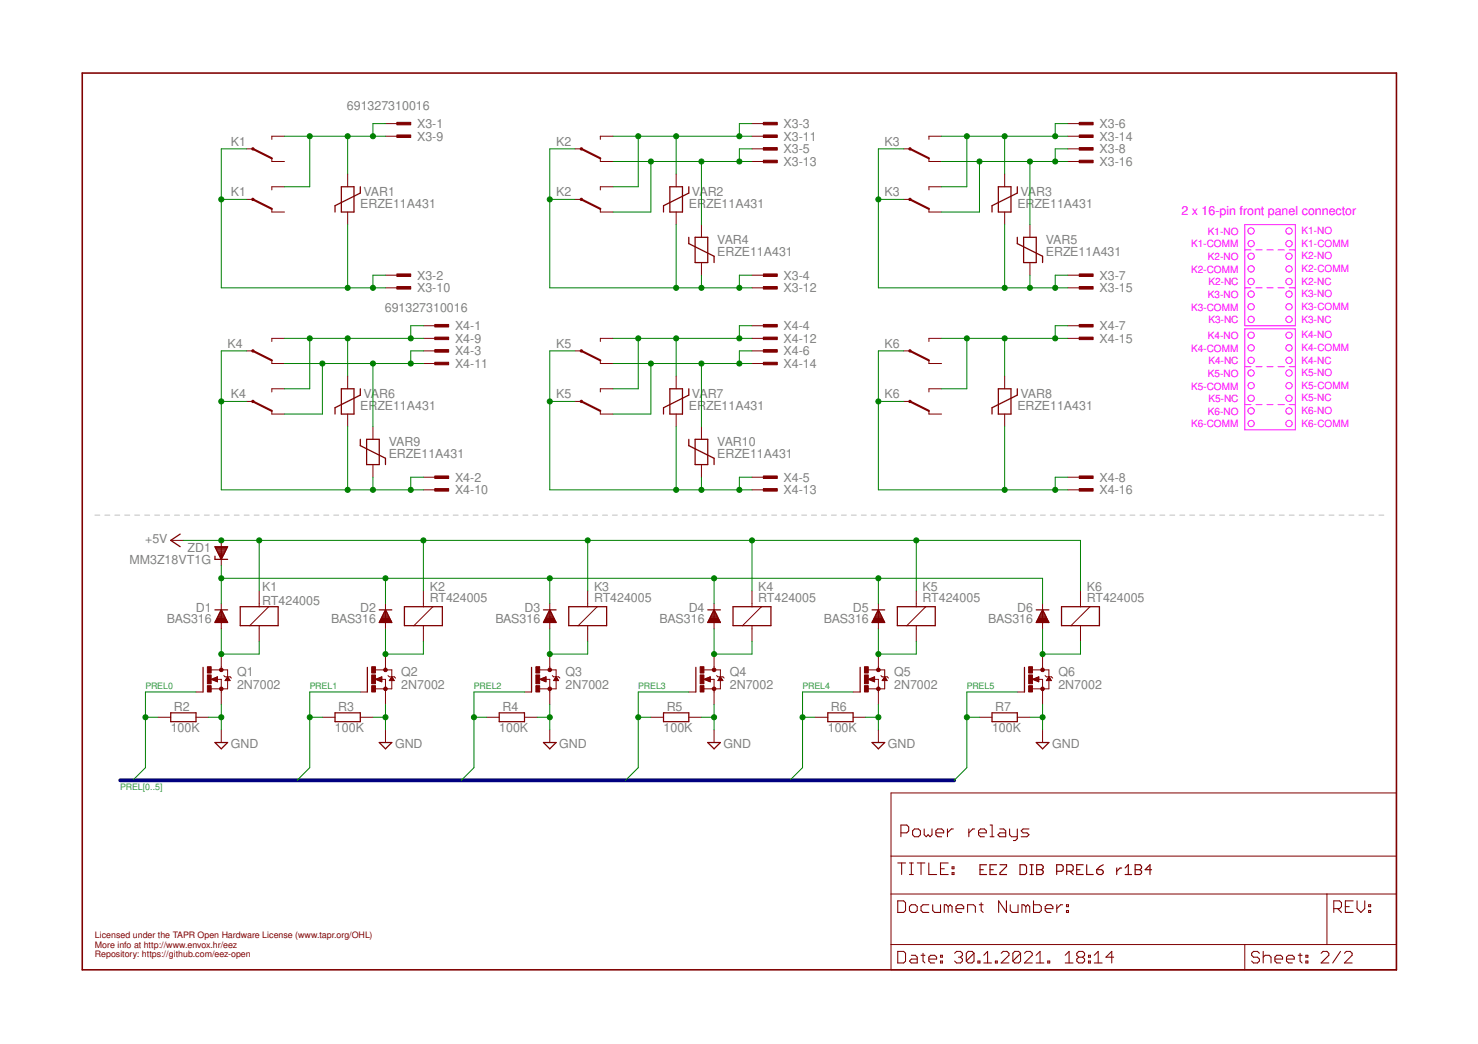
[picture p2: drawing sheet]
<svg xmlns="http://www.w3.org/2000/svg" width="297mm" height="210mm" viewBox="0 0 297 210" stroke-linecap="round" stroke-linejoin="round" font-family="sans-serif">
<g fill="none" stroke="#c0c0c0" stroke-width=".2">
<path d="M19.1 103.6h1M21.1 103.6h1M23.1 103.6h1M25.1 103.6h1M27.1 103.6h1M29.1 103.6h1M31.1 103.6h1M33.1 103.6h1M35.1 103.6h1M37.1 103.6h1M39.1 103.6h1M41.1 103.6h1"/>
<path d="M43.1 103.6h1M45.1 103.6h1M47.1 103.6h1M49.1 103.6h1M51.1 103.6h1M53.1 103.6h1M55.1 103.6h1M57.1 103.6h1M59.1 103.6h1M61.1 103.6h1M63.1 103.6h1M65.1 103.6h1"/>
<path d="M67.1 103.6h1M69.1 103.6h1M71.1 103.6h1M73.1 103.6h1M75.1 103.6h1M77.1 103.6h1M79.1 103.6h1M81.1 103.6h1M83.1 103.6h1M85.1 103.6h1M87.1 103.6h1M89.1 103.6h1"/>
<path d="M91.1 103.6h1M93.1 103.6h1M95.1 103.6h1M97.1 103.6h1M99.1 103.6h1M101.1 103.6h1M103.1 103.6h1M105.1 103.6h1M107.1 103.6h1M109.1 103.6h1M111.1 103.6h1M113.1 103.6h1"/>
<path d="M115.1 103.6h1M117.1 103.6h1M119.1 103.6h1M121.1 103.6h1M123.1 103.6h1M125.1 103.6h1M127.1 103.6h1M129.1 103.6h1M131.1 103.6h1M133.1 103.6h1M135.1 103.6h1M137.1 103.6h1"/>
<path d="M139.1 103.6h1M141.1 103.6h1M143.1 103.6h1M145.1 103.6h1M147.1 103.6h1M149.1 103.6h1M151.1 103.6h1M153.1 103.6h1M155.1 103.6h1M157.1 103.6h1M159.1 103.6h1M161.1 103.6h1"/>
<path d="M163.1 103.6h1M165.1 103.6h1M167.1 103.6h1M169.1 103.6h1M171.1 103.6h1M173.1 103.6h1M175.1 103.6h1M177.1 103.6h1M179.1 103.6h1M181.1 103.6h1M183.1 103.6h1M185.1 103.6h1"/>
<path d="M187.1 103.6h1M189.1 103.6h1M191.1 103.6h1M193.1 103.6h1M195.1 103.6h1M197.1 103.6h1M199.1 103.6h1M201.1 103.6h1M203.1 103.6h1M205.1 103.6h1M207.1 103.6h1M209.1 103.6h1"/>
<path d="M211.1 103.6h1M213.1 103.6h1M215.1 103.6h1M217.1 103.6h1M219.1 103.6h1M221.1 103.6h1M223.1 103.6h1M225.1 103.6h1M227.1 103.6h1M229.1 103.6h1M231.1 103.6h1M233.1 103.6h1"/>
<path d="M235.1 103.6h1M237.1 103.6h1M239.1 103.6h1M241.1 103.6h1M243.1 103.6h1M245.1 103.6h1M247.1 103.6h1M249.1 103.6h1M251.1 103.6h1M253.1 103.6h1M255.1 103.6h1M257.1 103.6h1"/>
<path d="M259.1 103.6h1M261.1 103.6h1M263.1 103.6h1M265.1 103.6h1M267.1 103.6h1M269.1 103.6h1M271.1 103.6h1M273.1 103.6h1M275.1 103.6h1M277.1 103.6h1"/>
</g>
<g fill="none" stroke="#800000" stroke-width=".21">
<path d="M180.4 173.5h1.6M181.1 167.4h1.1l.4-.4v-.7l-.4-.4h-1.1v2.3M181.2 173.5v2.3M182.8 173.5h.8M182.8 175.8h.8M183.2 173.5v2.3M183.4 167l.4-.3h.8l.4 .3v.8l-.4 .4h-.8l-.4-.4zM184.3 173.5h1.6M185.1 173.5v2.3M185.7 166.7v1.1l.4 .4 .4-.4 .4 .4 .4-.4v-1.1M186.7 173.5v2.3h1.5M188.1 167.4h1.6v-.4l-.4-.3h-.8l-.4 .3v.8l.4 .4h.8"/>
<path d="M189 174.7h.8M190.4 166.7v1.5M190.6 173.5h-1.6v2.3h1.6M191.3 175.5h.4v.3h-.4zM191.3 174.3h.4v.4h-.4zM191.6 166.7h-.4l-.8 .7M194.7 166.7v1.5M195.9 166.7h-.4l-.8 .7M196.7 167.4h1.5v-.4l-.4-.3h-.8l-.3 .3v.8l.3 .4h.8M199 165.9h.4v2.3M199 168.2h.8M200.9 166.7h.8l.4 .3v1.2h-1.2l-.3-.4 .3-.4h1.2"/>
<path d="M202.9 166.7v1.1l.4 .4h1.1M204.4 166.7v1.9l-.3 .4h-.4M206.8 166.7h-1.2l-.4 .3 .4 .4h.8l.4 .4-.4 .4h-1.2M180.4 181.1h1.2l.4 .4v1.6l-.4 .4h-1.2zM180.4 191.3h1.2l.4 .4v1.5l-.4 .4h-1.2zM182.8 182.3l.4-.4h.7l.4 .4v.8l-.4 .4h-.7l-.4-.4zM183.2 192.1h.7l.4 .3v1.2h-1.1l-.4-.4 .4-.4h1.1M185.1 192.1h.8M185.5 191.7v1.5l.4 .4M186.7 192.8h1.5v-.4l-.4-.3h-.8l-.3 .3v.8l.3 .4h.8M186.7 181.9h-1.2l-.4 .4v.8l.4 .4h1.2M187.5 181.9v1.2l.3 .4h1.2v-1.6"/>
<path d="M189 193.2h.4v.4h-.4zM189 192.1h.4v.3h-.4zM190.6 182.3l-.4-.4h-.4v1.6M190.6 182.3l.4-.4 .3 .4v1.2M190.6 182.3v1.2M191.9 191.7l.4-.4h.7l.4 .4v.4l-.4 .3M192.1 182.7h1.6v-.4l-.4-.4h-.8l-.4 .4v.8l.4 .4h.8M192.6 192.4h.4M193 192.4l.4 .4v.4l-.4 .4h-.7l-.4-.4M194.5 183.5v-1.6h1.1l.4 .4v1.2M195.7 191.7v1.5l-.3 .4h-.8l-.4-.4M195.7 191.7l-.3-.4h-.8l-.4 .4v1.5"/>
<path d="M195.7 191.7l-1.5 1.5M196.5 193.2h.4v.4h-.4zM196.8 181.9h.8M197.2 181.5v1.6l.4 .4M197.7 193.6h1.6M197.7 192.1l.8-.8v2.3M200 193.2h.4v.4h-.4zM201.2 191.7l.4-.4h.8l.4 .4v.4l-1.6 1.5h1.6M202.3 181.1v2.4l-1.6-2.4v2.4M203 181.9v1.2l.4 .4h1.2v-1.6M205.1 191.7v1.5l-.4 .4h-.8l-.3-.4M205.1 191.7l-.4-.4h-.8l-.3 .4v1.5"/>
<path d="M205.1 191.7l-1.5 1.5M205.9 191.7l.4-.4h.8l.4 .4v.4l-1.6 1.5h1.6M206.2 182.3l-.4-.4h-.4v1.6M206.2 182.3v1.2M206.2 182.3l.3-.4 .4 .4v1.2M207.7 181.1v2.4h1.2l.4-.4v-.8l-.4-.4h-1.2M208.2 193.6h1.6M208.2 192.1l.8-.8v2.3M210.1 182.7h1.5v-.4l-.4-.4h-.8l-.3 .4v.8l.3 .4h.8M210.6 193.2h.4v.4h-.4zM212.4 181.9v1.6M213.6 181.9h-.4l-.8 .8"/>
<path d="M214.1 193.6h1.5M214.1 192.1l.8-.8v2.3M214.3 183.1h.4v.4h-.4zM214.3 181.9h.4v.4h-.4zM216.8 192.4l-.4 .4v.4l.4 .4h.8l.4-.4v-.4l-.4-.4M216.8 192.4l-.4-.3v-.4l.4-.4h.8l.4 .4v.4l-.4 .3M216.8 192.4h.8M218.8 193.2h.3v.4h-.3zM218.8 192.1h.3v.3h-.3zM219.9 193.6h1.6M219.9 192.1l.8-.8v2.3M223.8 192.4h-1.5l1.1-1.1v2.3"/>
<path d="M253.1 191.7l-.4-.4h-.8l-.4 .4v.4l.4 .3h.8l.4 .4v.4l-.4 .4h-.8l-.4-.4M253.9 192.4l.4-.3h.8l.3 .3v1.2M253.9 191.3v2.3M256.2 192.8h1.6v-.4l-.4-.3h-.8l-.4 .3v.8l.4 .4h.8M258.6 192.8h1.5v-.4l-.4-.3h-.7l-.4 .3v.8l.4 .4h.7M260.9 192.1h.8M261.3 191.7v1.5l.4 .4M262.4 193.2h.4v.4h-.4zM262.4 192.1h.4v.3h-.4zM265.5 191.7l.4-.4h.8l.4 .4v.4l-1.6 1.5h1.6M268.1 182.7h1.1l.4-.4v-.8l-.4-.4h-1.1v2.4M268.8 182.7l.8 .8"/>
<path d="M269.4 191.3l-1.6 2.3M270.2 191.7l.4-.4h.8l.3 .4v.4l-1.5 1.5h1.5M270.4 182.3h.8M271.9 181.1h-1.5v2.4h1.5M272.7 181.1v1.6l.8 .8 .8-.8v-1.6M275.1 183.1h.4v.4h-.4zM275.1 181.9h.4v.4h-.4z"/>
</g>
<path d="M16.5 14.7h264.1v180.3h-264.1z" fill="none" stroke="#800000" stroke-width=".32"/>
<g fill="none" stroke="#800000" stroke-width=".2">
<path d="M49.6 29.9h1.2M54.6 31.8v.7h2.6M57.2 27.4h-2.6v.6M57.2 37.5h-2.6v.7M69.9 35v2.5M77.5 24.8h2.5M77.5 27.4h2.5M115.6 29.9h1.2M120.6 31.8v.7h2.6M123.2 27.4h-2.6v.6M123.2 37.5h-2.6v.7M135.9 35v2.5"/>
<path d="M151.1 24.8h2.6M151.1 29.9h2.6M151.1 27.4h2.6M151.1 32.5h2.6M181.6 29.9h1.3M186.7 31.8v.7h2.5M189.2 27.4h-2.5v.6M189.2 37.5h-2.5v.7M201.9 35v2.5M214.6 24.8h2.5M214.6 29.9h2.5M214.6 27.4h2.5"/>
<path d="M214.6 32.5h2.5M49.6 40.1h1.2M54.6 42v.6h2.6M69.9 42.6v2.6M77.5 55.3h2.5M77.5 57.9h2.5M115.6 40.1h1.2M120.6 42v.6h2.6M135.9 42.6v2.6M141 45.2v2.5M141 52.8v2.5M151.1 55.3h2.6"/>
<path d="M151.1 57.9h2.6M181.6 40.1h1.3M186.7 42v.6h2.5M201.9 42.6v2.6M207 45.2v2.5M207 52.8v2.5M214.6 55.3h2.5M214.6 57.9h2.5M49.6 70.5h1.2M54.6 72.5v.6h2.6M57.2 68h-2.6v.7M57.2 78.2h-2.6v.6"/>
<path d="M69.9 75.6v2.6M85.1 70.5h2.5M85.1 73.1h2.5M85.1 68h2.5M85.1 65.5h2.5M115.6 70.5h1.2M120.6 72.5v.6h2.6M123.2 68h-2.6v.7M123.2 78.2h-2.6v.6M135.9 75.6v2.6M151.1 70.5h2.6M151.1 73.1h2.6"/>
<path d="M151.1 68h2.6M151.1 65.5h2.6M181.6 70.5h1.3M186.7 72.5v.6h2.5M189.2 68h-2.5v.7M189.2 78.2h-2.5v.6M201.9 75.6v2.6M214.6 68h2.5M214.6 65.5h2.5M49.6 80.7h1.2M54.6 82.6v.6h2.6M69.9 83.2v2.6"/>
<path d="M75 85.8v2.5M75 93.4v2.5M85.1 95.9h2.5M85.1 98.5h2.5M115.6 80.7h1.2M120.6 82.6v.6h2.6M135.9 83.2v2.6M141 85.8v2.5M141 93.4v2.5M151.1 95.9h2.6M151.1 98.5h2.6M181.6 80.7h1.3"/>
<path d="M186.7 82.6v.6h2.5M201.9 83.2v2.6M214.6 95.9h2.5M214.6 98.5h2.5M34.3 108.6h2.6M44.5 108.6v5.1M52.1 118.8v3.2M85.1 118.8v3.2M118.1 118.8v3.2M151.1 118.8v3.2M184.1 118.8v3.2M217.1 118.8v3.2"/>
<path d="M39.4 139.1h1.4M42.4 136.6l1.3-.5v1zM42.5 134.7h3.2v3.8h-3.3M42.5 136.6h2v5.1M42.7 136.5h1M42.8 136.7h.9M43 136.4h.7M43.1 136.8h.6M43.3 136.2h.4M43.4 137h.3M43.6 136.1h.1M44.5 121.3v5.1"/>
<path d="M44.5 131.5v3.2M45 135.8l.2 .3h1l.3 .2M45.3 136.7h.9M45.4 136.6h.7M45.5 136.5h.5M45.5 136.4h.4M45.6 136.2h.2M45.7 136.1h.1M45.7 136.1l.5 .7h-1zM52.1 125.8v3.2M54 122l-3.8 3.8M72.4 139.1h1.4"/>
<path d="M75.5 136.6l1.2-.5v1zM75.5 134.7h3.2v3.8h-3.2M75.5 136.6h2v5.1M75.7 136.5h1M75.8 136.7h.9M76 136.4h.7M76.1 136.8h.6M76.3 136.2h.4M76.4 137h.3M76.6 136.1h.1M77.5 121.3v5.1M77.5 131.5v3.2"/>
<path d="M78 135.8l.2 .3h1l.3 .2M78.3 136.7h.9M78.4 136.6h.7M78.5 136.5h.5M78.5 136.4h.5M78.6 136.2h.3M78.7 136.1h.1M78.7 136.1l.5 .7h-1zM85.1 125.8v3.2M87 122l-3.8 3.8M105.4 139.1h1.4M108.5 136.6l1.2-.5v1z"/>
<path d="M108.5 134.7h3.3v3.8h-3.3M108.5 136.6h2v5.1M108.7 136.5h1M108.8 136.7h.9M109 136.4h.7M109.1 136.8h.6M109.3 136.2h.4M109.4 137h.3M109.6 136.1h.1M110.5 121.3v5.1M110.5 131.5v3.2M111 135.8l.3 .3h1l.2 .2"/>
<path d="M111.3 136.7h.9M111.4 136.6h.7M111.5 136.5h.5M111.6 136.4h.4M111.7 136.2h.2M111.7 136.1h.1M111.8 136.1l.5 .7h-1zM118.1 125.8v3.2M120 122l-3.8 3.8M138.4 139.1h1.4M141.5 136.6l1.2-.5v1zM141.5 134.7h3.3v3.8h-3.3"/>
<path d="M141.5 136.6h2v5.1M141.7 136.5h1M141.9 136.7h.8M142 136.4h.7M142.2 136.8h.5M142.3 136.2h.4M142.5 137h.2M142.6 136.1h.1M143.5 121.3v5.1M143.5 131.5v3.2M144 135.8l.3 .3h1l.2 .2M144.3 136.7h.9"/>
<path d="M144.4 136.6h.7M144.5 136.5h.6M144.6 136.4h.4M144.7 136.2h.2M144.7 136.1h.1M144.8 136.1l.5 .7h-1zM151.1 125.8v3.2M153 122l-3.8 3.8M171.4 139.1h1.5M174.5 136.6l1.3-.5v1zM174.5 134.7h3.3v3.8h-3.3M174.6 136.6h1.9v5.1"/>
<path d="M174.7 136.5h1.1M174.9 136.7h.9M175 136.4h.8M175.2 136.8h.6M175.3 136.2h.5M175.5 137h.3M175.6 136.1h.2M176.5 121.3v5.1M176.5 131.5v3.2M177 135.8l.3 .3h1l.3 .2M177.4 136.7h.8M177.4 136.6h.8"/>
<path d="M177.5 136.5h.6M177.6 136.4h.4M177.7 136.2h.2M177.8 136.1h.1M177.8 136.1l.5 .7h-1zM184.1 125.8v3.2M186.1 122l-3.9 3.8M204.4 139.1h1.5M207.5 136.6l1.3-.5v1zM207.5 134.7h3.3v3.8h-3.3M207.6 136.6h1.9v5.1M207.7 136.5h1.1"/>
<path d="M207.9 136.7h.9M208 136.4h.8M208.2 136.8h.6M208.3 136.2h.5M208.5 137h.3M208.6 136.1h.2M209.5 121.3v5.1M209.5 131.5v3.2M210 135.8l.3 .3h1l.3 .2M210.4 136.7h.8M210.5 136.6h.7M210.5 136.5h.6"/>
<path d="M210.6 136.4h.4M210.7 136.2h.2M210.8 136.1h.1M210.8 136.1l.5 .7h-1zM217.1 125.8v3.2M219.1 122l-3.9 3.8M31.8 144.2h2.5M39.4 144.2h2.5M44.5 146.7v2.6M64.8 144.2h2.5M72.4 144.2h2.6M77.5 146.7v2.6"/>
<path d="M97.8 144.2h2.5M105.4 144.2h2.5M110.5 146.7v2.6M130.8 144.2h2.5M138.4 144.2h2.6M143.5 146.7v2.6M163.8 144.2h2.6M171.4 144.2h2.6M176.5 146.7v2.6M179.1 159.4h101.5v35.6h-101.5zM196.8 144.2h2.6M204.4 144.2h2.6"/>
<path d="M209.5 146.7v2.6M179.1 179.7h101.5M179.1 172.1h101.5M266.7 179.7v10.2M179.1 189.9h101.5M250.2 189.9v5.1"/>
</g>
<g fill="none" stroke="#800000" stroke-width=".23">
<path d="M197 174.9h.6M198.3 173.9h-1.3v1.9h1.3M199 174.9h.6M200.3 173.9h-1.3v1.9h1.3M201 173.9h1.3v.3l-1.3 1.3v.3h1.3M205 173.9h1l.3 .3v1.3l-.3 .3h-1zM207 173.9h.7M207 175.8h.7M207.3 173.9v1.9M208.3 173.9h1l.4 .3v.3l-.4 .4 .4 .3v.3l-.4 .3h-1zM208.3 174.9h1M212.4 175.2h1l.3-.3v-.7l-.3-.3h-1v1.9"/>
<path d="M214.4 175.2h1l.3-.3v-.7l-.3-.3h-1v1.9M215 175.2l.7 .6M216.4 174.9h.6M217.7 173.9h-1.3v1.9h1.3M218.4 173.9v1.9h1.3M220.4 174.9h1l.3 .3v.3l-.3 .3h-.7l-.3-.3zM221.7 173.9l-.6 .3-.7 .7M224.4 174.5v1.3M225.4 174.5h-.3l-.7 .7M226.1 175.8h1.3M226.1 174.5l.7-.6v1.9M228.1 173.9h1l.3 .3v.3l-.3 .4 .3 .3v.3l-.3 .3h-1z"/>
<path d="M228.1 174.9h1M231.4 174.9h-1.3l1-1v1.9"/>
</g>
<g fill="none" stroke="#800000" stroke-width=".25">
<path d="M68.6 37.5h2.5v5.1h-2.5zM72.4 37.5v1.3l-5.1 2.6v1.2M134.6 37.5h2.6v5.1h-2.6zM138.4 37.5v1.3l-5.1 2.6v1.2M200.6 37.5h2.6v5.1h-2.6zM204.4 37.5v1.3l-5 2.6v1.2M138.4 47.7v1.3l5.1 2.5v1.3M139.7 47.7h2.5v5.1h-2.5zM204.4 47.7v1.3l5.1 2.5v1.3M205.7 47.7h2.6v5.1h-2.6zM68.6 78.2h2.5v5h-2.5zM72.4 78.2v1.2l-5.1 2.6v1.2"/>
<path d="M134.6 78.2h2.6v5h-2.6zM138.4 78.2v1.2l-5.1 2.6v1.2M200.6 78.2h2.6v5h-2.6zM204.4 78.2v1.2l-5 2.6v1.2M72.4 88.3v1.3l5.1 2.5v1.3M73.7 88.3h2.5v5.1h-2.5zM138.4 88.3v1.3l5.1 2.5v1.3M139.7 88.3h2.5v5.1h-2.5zM36.2 107.4l-1.9 1.2 1.9 1.3M43.2 111.8v.7h2.5M43.2 109.9h2.5l-1.2 2.6zM43.3 110.1h2.3"/>
<path d="M43.4 110.3h2.1M43.5 110.6h1.9M43.6 110.8h1.7M43.7 111h1.5M43.9 111.2h1.2M44 111.4h1M44.1 111.7h.8M44.2 111.9h.5M44.3 112.1h.3M44.4 112.3h.1M40.8 134.2v4.9M43.2 122.6h2.5"/>
<path d="M43.3 125h2.4M43.4 124.8h2.2M43.5 124.5h1.9M43.6 124.3h1.7M43.7 124.1h1.5M43.8 123.9h1.3M43.9 123.7h1.1M44 123.4h.9M44.2 123.2h.6M44.3 123h.4M44.4 122.8h.2M44.5 122.6l1.2 2.6h-2.5z"/>
<path d="M48.3 122h7.6v3.8h-7.6zM73.8 134.2v4.9M76.2 122.6h2.5M76.3 125h2.4M76.4 124.8h2.2M76.5 124.5h1.9M76.6 124.3h1.7M76.7 124.1h1.5M76.8 123.9h1.3M77 123.7h1M77.1 123.4h.8M77.2 123.2h.6"/>
<path d="M77.3 123h.4M77.4 122.8h.2M77.5 122.6l1.2 2.6h-2.5zM81.3 122h7.6v3.8h-7.6zM106.8 134.2v4.9M109.2 122.6h2.6M109.3 125h2.4M109.4 124.8h2.2M109.5 124.5h2M109.6 124.3h1.8M109.7 124.1h1.6M109.9 123.9h1.2"/>
<path d="M110 123.7h1M110.1 123.4h.8M110.2 123.2h.6M110.3 123h.4M110.4 122.8h.2M110.5 122.6l1.3 2.6h-2.6zM114.3 122h7.6v3.8h-7.6zM139.8 134.2v4.9M142.2 122.6h2.6M142.3 125h2.4M142.4 124.8h2.2M142.5 124.5h2"/>
<path d="M142.6 124.3h1.8M142.8 124.1h1.5M142.9 123.9h1.2M143 123.7h1M143.1 123.4h.8M143.2 123.2h.6M143.3 123h.4M143.4 122.8h.2M143.5 122.6l1.3 2.6h-2.6zM147.3 122h7.6v3.8h-7.6zM172.9 134.2v4.9M175.3 122.6h2.5"/>
<path d="M175.3 125h2.4M175.5 124.8h2.1M175.6 124.5h1.9M175.7 124.3h1.7M175.8 124.1h1.5M175.9 123.9h1.3M176 123.7h1M176.1 123.4h.8M176.2 123.2h.6M176.3 123h.4M176.4 122.8h.2M176.5 122.6l1.3 2.6h-2.5z"/>
<path d="M180.3 122h7.7v3.8h-7.7zM205.9 134.2v4.9M208.3 122.6h2.5M208.3 125h2.4M208.4 124.8h2.2M208.6 124.5h1.9M208.7 124.3h1.7M208.8 124.1h1.5M208.9 123.9h1.3M209 123.7h1.1M209.1 123.4h.9M209.2 123.2h.6"/>
<path d="M209.3 123h.4M209.5 122.8h.1M209.5 122.6l1.3 2.6h-2.5zM213.3 122h7.7v3.8h-7.7zM34.3 143.3h5.1v1.8h-5.1zM43.2 149.3h2.5l-1.2 1.3zM67.3 143.3h5.1v1.8h-5.1zM76.2 149.3h2.5l-1.2 1.3zM100.3 143.3h5.1v1.8h-5.1zM109.2 149.3h2.6l-1.3 1.3zM133.3 143.3h5.1v1.8h-5.1zM142.2 149.3h2.6l-1.3 1.3z"/>
<path d="M166.4 143.3h5v1.8h-5zM175.3 149.3h2.5l-1.3 1.3zM199.4 143.3h5v1.8h-5zM208.3 149.3h2.5l-1.3 1.3z"/>
</g>
<g fill="#800000" stroke="#800000" stroke-width=".2">
<path d="M206.7 137.9h.8v1.2h-.8z"/>
<path d="M206.7 134h.8v1.3h-.8z"/>
<path d="M206.7 135.7h.8v1.8h-.8z"/>
<path d="M41.7 137.9h.7v1.2h-.7z"/>
<path d="M41.7 134h.7v1.3h-.7z"/>
<path d="M41.7 135.7h.7v1.8h-.7z"/>
<path d="M74.7 137.9h.8v1.2h-.8z"/>
<path d="M74.7 134h.8v1.3h-.8z"/>
<path d="M74.7 135.7h.8v1.8h-.8z"/>
<path d="M107.7 137.9h.8v1.2h-.8z"/>
<path d="M107.7 134h.8v1.3h-.8z"/>
<path d="M107.7 135.7h.8v1.8h-.8z"/>
<path d="M140.7 137.9h.8v1.2h-.8z"/>
<path d="M140.7 134h.8v1.3h-.8z"/>
<path d="M140.7 135.7h.8v1.8h-.8z"/>
<path d="M173.7 137.9h.8v1.2h-.8z"/>
<path d="M173.7 134h.8v1.3h-.8z"/>
<path d="M173.7 135.7h.8v1.8h-.8z"/>
<path d="M79.8 24.6h2.7v.5h-2.7z"/>
<path d="M79.8 55.1h2.7v.5h-2.7z"/>
<path d="M153.4 24.6h2.8v.5h-2.8z"/>
<path d="M153.4 55.1h2.8v.5h-2.8z"/>
<path d="M153.4 29.7h2.8v.5h-2.8z"/>
<path d="M216.9 24.6h2.8v.5h-2.8z"/>
<path d="M216.9 55.1h2.8v.5h-2.8z"/>
<path d="M216.9 29.7h2.8v.5h-2.8z"/>
<path d="M79.8 27.1h2.7v.5h-2.7z"/>
<path d="M79.8 57.6h2.7v.5h-2.7z"/>
<path d="M153.4 27.1h2.8v.5h-2.8z"/>
<path d="M153.4 57.6h2.8v.5h-2.8z"/>
<path d="M153.4 32.2h2.8v.5h-2.8z"/>
<path d="M216.9 27.1h2.8v.5h-2.8z"/>
<path d="M216.9 57.6h2.8v.5h-2.8z"/>
<path d="M216.9 32.2h2.8v.5h-2.8z"/>
<path d="M87.4 65.2h2.8v.5h-2.8z"/>
<path d="M87.4 95.7h2.8v.5h-2.8z"/>
<path d="M87.4 70.3h2.8v.5h-2.8z"/>
<path d="M153.4 65.2h2.8v.5h-2.8z"/>
<path d="M153.4 95.7h2.8v.5h-2.8z"/>
<path d="M153.4 70.3h2.8v.5h-2.8z"/>
<path d="M216.9 65.2h2.8v.5h-2.8z"/>
<path d="M216.9 95.7h2.8v.5h-2.8z"/>
<path d="M87.4 67.8h2.8v.5h-2.8z"/>
<path d="M87.4 98.2h2.8v.5h-2.8z"/>
<path d="M87.4 72.8h2.8v.5h-2.8z"/>
<path d="M153.4 67.8h2.8v.5h-2.8z"/>
<path d="M153.4 98.2h2.8v.5h-2.8z"/>
<path d="M153.4 72.8h2.8v.5h-2.8z"/>
<path d="M216.9 67.8h2.8v.5h-2.8z"/>
<path d="M216.9 98.2h2.8v.5h-2.8z"/>
</g>
<g fill="#800000" stroke="#800000" stroke-width=".2">
<circle cx="209.5" cy="134.7" r=".36"/>
<circle cx="209.5" cy="138.5" r=".36"/>
<circle cx="44.5" cy="134.7" r=".36"/>
<circle cx="44.5" cy="138.5" r=".36"/>
<circle cx="77.5" cy="134.7" r=".36"/>
<circle cx="77.5" cy="138.5" r=".36"/>
<circle cx="110.5" cy="134.7" r=".36"/>
<circle cx="110.5" cy="138.5" r=".36"/>
<circle cx="143.5" cy="134.7" r=".36"/>
<circle cx="143.5" cy="138.5" r=".36"/>
<circle cx="176.5" cy="134.7" r=".36"/>
<circle cx="176.5" cy="138.5" r=".36"/>
</g>
<g fill="none" stroke="#800000" stroke-width=".42">
<path d="M50.8 29.9l3.8 1.9M116.8 29.9l3.8 1.9M182.9 29.9l3.8 1.9M50.8 40.1l3.8 1.9M116.8 40.1l3.8 1.9M182.9 40.1l3.8 1.9M50.8 70.5l3.8 2M116.8 70.5l3.8 2M182.9 70.5l3.8 2M50.8 80.7l3.8 1.9M116.8 80.7l3.8 1.9M182.9 80.7l3.8 1.9"/>
<circle cx="50.8" cy="29.9" r=".13"/>
<circle cx="116.8" cy="29.9" r=".13"/>
<circle cx="182.9" cy="29.9" r=".13"/>
<circle cx="50.8" cy="40.1" r=".13"/>
<circle cx="116.8" cy="40.1" r=".13"/>
<circle cx="182.9" cy="40.1" r=".13"/>
<circle cx="50.8" cy="70.5" r=".13"/>
<circle cx="116.8" cy="70.5" r=".13"/>
<circle cx="182.9" cy="70.5" r=".13"/>
<circle cx="50.8" cy="80.7" r=".13"/>
<circle cx="116.8" cy="80.7" r=".13"/>
<circle cx="182.9" cy="80.7" r=".13"/>
</g>
<path d="M24.2 156.9h167.6" fill="none" stroke="#000080" stroke-width=".76"/>
<g fill="none" stroke="#008000" stroke-width=".2">
<path d="M49.6 29.9h-5.1v28h33M57.2 27.4h20.3M62.3 27.4v10.1h-5.1M69.9 27.4v7.6M77.5 24.8h-2.5v2.6M115.6 29.9h-5.1v28h40.6M123.2 27.4h27.9M123.2 32.5h27.9M128.3 27.4v10.1h-5.1M130.8 32.5v10.1h-7.6M135.9 27.4v7.6M141 32.5v12.7"/>
<path d="M151.1 24.8h-2.5v2.6M151.1 29.9h-2.5v2.6M181.6 29.9h-5.1v28h38.1M189.2 27.4h25.4M189.2 32.5h25.4M194.3 27.4v10.1h-5.1M196.8 32.5v10.1h-7.6M201.9 27.4v7.6M207 32.5v12.7M214.6 24.8h-2.5v2.6M214.6 29.9h-2.5v2.6M44.5 40.1h5.1"/>
<path d="M69.9 45.2v12.7M77.5 55.3h-2.5v2.6M110.5 40.1h5.1M135.9 45.2v12.7M141 55.3v2.6M151.1 55.3h-2.5v2.6M176.5 40.1h5.1M201.9 45.2v12.7M207 55.3v2.6M214.6 55.3h-2.5v2.6M49.6 70.5h-5.1v28h40.6M57.2 68h27.9"/>
<path d="M57.2 73.1h27.9M62.3 68v10.2h-5.1M64.8 73.1v10.1h-7.6M69.9 68v7.6M75 73.1v12.7M85.1 65.5h-2.6v2.5M85.1 70.5h-2.6v2.6M115.6 70.5h-5.1v28h40.6M123.2 68h27.9M123.2 73.1h27.9M128.3 68v10.2h-5.1M130.8 73.1v10.1h-7.6"/>
<path d="M135.9 68v7.6M141 73.1v12.7M151.1 65.5h-2.5v2.5M151.1 70.5h-2.5v2.6M181.6 70.5h-5.1v28h38.1M189.2 68h25.4M194.3 68v10.2h-5.1M201.9 68v7.6M214.6 65.5h-2.5v2.5M44.5 80.7h5.1M69.9 85.8v12.7M75 95.9v2.6"/>
<path d="M85.1 95.9h-2.6v2.6M110.5 80.7h5.1M135.9 85.8v12.7M141 95.9v2.6M151.1 95.9h-2.5v2.6M176.5 80.7h5.1M201.9 85.8v12.7M214.6 95.9h-2.5v2.6M36.9 108.6h180.2v10.2M44.5 116.3h165v5M44.5 113.7v7.6M52.1 108.6v10.2"/>
<path d="M77.5 116.3v5M85.1 108.6v10.2M110.5 116.3v5M118.1 108.6v10.2M143.5 116.3v5M151.1 108.6v10.2M176.5 116.3v5M184.1 108.6v10.2M39.4 139.1h-10.2v15.2l-2.5 2.6M44.5 126.4v5.1h7.6v-2.5M72.4 139.1h-10.1v15.2l-2.6 2.6M77.5 126.4v5.1h7.6v-2.5"/>
<path d="M105.4 139.1h-10.2v15.2l-2.5 2.6M110.5 126.4v5.1h7.6v-2.5M138.4 139.1h-10.1v15.2l-2.6 2.6M143.5 126.4v5.1h7.6v-2.5M171.4 139.1h-10.1v15.2l-2.6 2.6M176.5 126.4v5.1h7.6v-2.5M204.4 139.1h-10.1v15.2l-2.5 2.6M209.5 126.4v5.1h7.6v-2.5M29.2 144.2h2.6M41.9 144.2h2.6M44.5 141.7v5M62.3 144.2h2.5"/>
<path d="M75 144.2h2.5M77.5 141.7v5M95.2 144.2h2.6M107.9 144.2h2.6M110.5 141.7v5M128.3 144.2h2.5M141 144.2h2.5M143.5 141.7v5M161.3 144.2h2.5M174 144.2h2.5M176.5 141.7v5M194.3 144.2h2.5"/>
<path d="M207 144.2h2.5M209.5 141.7v5"/>
</g>
<g fill="#008000" stroke="#008000" stroke-width=".2">
<circle cx="209.5" cy="144.2" r=".51"/>
<circle cx="44.5" cy="144.2" r=".51"/>
<circle cx="77.5" cy="144.2" r=".51"/>
<circle cx="110.5" cy="144.2" r=".51"/>
<circle cx="143.5" cy="144.2" r=".51"/>
<circle cx="176.5" cy="144.2" r=".51"/>
<circle cx="52.1" cy="108.6" r=".51"/>
<circle cx="85.1" cy="108.6" r=".51"/>
<circle cx="118.1" cy="108.6" r=".51"/>
<circle cx="151.1" cy="108.6" r=".51"/>
<circle cx="184.1" cy="108.6" r=".51"/>
<circle cx="44.5" cy="108.6" r=".51"/>
<circle cx="209.5" cy="131.5" r=".51"/>
<circle cx="44.5" cy="131.5" r=".51"/>
<circle cx="77.5" cy="131.5" r=".51"/>
<circle cx="110.5" cy="131.5" r=".51"/>
<circle cx="176.5" cy="131.5" r=".51"/>
<circle cx="62.3" cy="68" r=".51"/>
<circle cx="69.9" cy="68" r=".51"/>
<circle cx="82.5" cy="68" r=".51"/>
<circle cx="44.5" cy="80.7" r=".51"/>
<circle cx="75" cy="98.5" r=".51"/>
<circle cx="69.9" cy="98.5" r=".51"/>
<circle cx="82.5" cy="98.5" r=".51"/>
<circle cx="128.3" cy="68" r=".51"/>
<circle cx="135.9" cy="68" r=".51"/>
<circle cx="148.6" cy="68" r=".51"/>
<circle cx="110.5" cy="80.7" r=".51"/>
<circle cx="141" cy="98.5" r=".51"/>
<circle cx="135.9" cy="98.5" r=".51"/>
<circle cx="148.6" cy="98.5" r=".51"/>
<circle cx="194.3" cy="68" r=".51"/>
<circle cx="201.9" cy="68" r=".51"/>
<circle cx="212.1" cy="68" r=".51"/>
<circle cx="176.5" cy="80.7" r=".51"/>
<circle cx="201.9" cy="98.5" r=".51"/>
<circle cx="212.1" cy="98.5" r=".51"/>
<circle cx="75" cy="73.1" r=".51"/>
<circle cx="64.8" cy="73.1" r=".51"/>
<circle cx="82.5" cy="73.1" r=".51"/>
<circle cx="141" cy="73.1" r=".51"/>
<circle cx="130.8" cy="73.1" r=".51"/>
<circle cx="148.6" cy="73.1" r=".51"/>
<circle cx="75" cy="27.4" r=".51"/>
<circle cx="62.3" cy="27.4" r=".51"/>
<circle cx="69.9" cy="27.4" r=".51"/>
<circle cx="75" cy="57.9" r=".51"/>
<circle cx="44.5" cy="40.1" r=".51"/>
<circle cx="69.9" cy="57.9" r=".51"/>
<circle cx="148.6" cy="27.4" r=".51"/>
<circle cx="128.3" cy="27.4" r=".51"/>
<circle cx="135.9" cy="27.4" r=".51"/>
<circle cx="148.6" cy="57.9" r=".51"/>
<circle cx="110.5" cy="40.1" r=".51"/>
<circle cx="141" cy="57.9" r=".51"/>
<circle cx="135.9" cy="57.9" r=".51"/>
<circle cx="148.6" cy="32.5" r=".51"/>
<circle cx="141" cy="32.5" r=".51"/>
<circle cx="130.8" cy="32.5" r=".51"/>
<circle cx="212.1" cy="27.4" r=".51"/>
<circle cx="194.3" cy="27.4" r=".51"/>
<circle cx="201.9" cy="27.4" r=".51"/>
<circle cx="212.1" cy="57.9" r=".51"/>
<circle cx="176.5" cy="40.1" r=".51"/>
<circle cx="207" cy="57.9" r=".51"/>
<circle cx="201.9" cy="57.9" r=".51"/>
<circle cx="212.1" cy="32.5" r=".51"/>
<circle cx="207" cy="32.5" r=".51"/>
<circle cx="196.8" cy="32.5" r=".51"/>
<circle cx="29.2" cy="144.2" r=".51"/>
<circle cx="62.3" cy="144.2" r=".51"/>
<circle cx="95.2" cy="144.2" r=".51"/>
<circle cx="128.3" cy="144.2" r=".51"/>
<circle cx="161.3" cy="144.2" r=".51"/>
<circle cx="194.3" cy="144.2" r=".51"/>
<circle cx="143.5" cy="131.5" r=".51"/>
<circle cx="44.5" cy="116.3" r=".51"/>
<circle cx="77.5" cy="116.3" r=".51"/>
<circle cx="110.5" cy="116.3" r=".51"/>
<circle cx="143.5" cy="116.3" r=".51"/>
<circle cx="176.5" cy="116.3" r=".51"/>
</g>
<g fill="none" stroke="#f0f" stroke-width=".2">
<path d="M250.2 45.2h10.1v20.3h-10.1zM250.2 50.2h1.2M250.2 57.9h1.2M252.4 50.2h1.2M252.4 57.9h1.2M254.6 50.2h1.3M254.6 57.9h1.3M256.9 50.2h1.2M256.9 57.9h1.2M259.1 50.2h1.2M259.1 57.9h1.2M250.2 66.1h10.1v20.3h-10.1z"/>
<path d="M250.2 73.7h1.2M252.4 73.7h1.2M254.6 73.7h1.3M256.9 73.7h1.2M259.1 73.7h1.2M250.2 81.3h1.2M252.4 81.3h1.2M254.6 81.3h1.3M256.9 81.3h1.2M259.1 81.3h1.2"/>
<circle cx="251.4" cy="49" r=".64"/>
<circle cx="251.4" cy="51.5" r=".64"/>
<circle cx="251.4" cy="46.4" r=".64"/>
<circle cx="251.4" cy="54.1" r=".64"/>
<circle cx="251.4" cy="56.6" r=".64"/>
<circle cx="251.4" cy="59.1" r=".64"/>
<circle cx="259.1" cy="51.5" r=".64"/>
<circle cx="259.1" cy="46.4" r=".64"/>
<circle cx="259.1" cy="49" r=".64"/>
<circle cx="259.1" cy="56.6" r=".64"/>
<circle cx="259.1" cy="54.1" r=".64"/>
<circle cx="259.1" cy="59.1" r=".64"/>
<circle cx="251.4" cy="67.4" r=".64"/>
<circle cx="251.4" cy="77.5" r=".64"/>
<circle cx="251.4" cy="64.2" r=".64"/>
<circle cx="251.4" cy="75" r=".64"/>
<circle cx="251.4" cy="72.5" r=".64"/>
<circle cx="251.4" cy="61.7" r=".64"/>
<circle cx="251.4" cy="69.9" r=".64"/>
<circle cx="259.1" cy="61.7" r=".64"/>
<circle cx="259.1" cy="69.9" r=".64"/>
<circle cx="259.1" cy="75" r=".64"/>
<circle cx="259.1" cy="72.5" r=".64"/>
<circle cx="259.1" cy="77.5" r=".64"/>
<circle cx="259.1" cy="64.2" r=".64"/>
<circle cx="259.1" cy="67.4" r=".64"/>
<circle cx="251.4" cy="80.1" r=".64"/>
<circle cx="251.4" cy="82.6" r=".64"/>
<circle cx="251.4" cy="85.2" r=".64"/>
<circle cx="259.1" cy="82.6" r=".64"/>
<circle cx="259.1" cy="80.1" r=".64"/>
<circle cx="259.1" cy="85.2" r=".64"/>
</g>
<g font-size="2.5" fill="#808080">
<text x="69.7" y="22.2">691327310016</text>
<text x="46.4" y="29.3">K1</text>
<text x="83.8" y="25.7">X3-1</text>
<text x="83.8" y="28.3">X3-9</text>
<text x="111.8" y="29.3">K2</text>
<text x="157.5" y="25.7">X3-3</text>
<text x="157.5" y="28.3">X3-11</text>
<text x="177.8" y="29.3">K3</text>
<text x="221" y="25.7">X3-6</text>
<text x="221" y="28.3">X3-14</text>
<text x="157.5" y="30.8">X3-5</text>
<text x="157.5" y="33.4">X3-13</text>
<text x="221" y="30.8">X3-8</text>
<text x="221" y="33.4">X3-16</text>
<text x="46.4" y="39.5">K1</text>
<text x="72.4" y="41.9">ERZE11A431</text>
<text x="73" y="39.3">VAR1</text>
<text x="111.8" y="39.5">K2</text>
<text x="138.4" y="41.9">ERZE11A431</text>
<text x="139.1" y="39.3">VAR2</text>
<text x="177.8" y="39.5">K3</text>
<text x="204.5" y="41.9">ERZE11A431</text>
<text x="205.1" y="39.3">VAR3</text>
<text x="144.1" y="51.5">ERZE11A431</text>
<text x="144.1" y="49">VAR4</text>
<text x="210.2" y="51.5">ERZE11A431</text>
<text x="210.2" y="49">VAR5</text>
<text x="83.8" y="56.2">X3-2</text>
<text x="83.8" y="58.8">X3-10</text>
<text x="157.5" y="56.2">X3-4</text>
<text x="157.5" y="58.8">X3-12</text>
<text x="221" y="56.2">X3-7</text>
<text x="221" y="58.8">X3-15</text>
<text x="77.3" y="62.8">691327310016</text>
<text x="45.7" y="69.9">K4</text>
<text x="91.4" y="66.4">X4-1</text>
<text x="91.4" y="71.4">X4-3</text>
<text x="91.4" y="68.9">X4-9</text>
<text x="111.8" y="69.9">K5</text>
<text x="157.5" y="66.4">X4-4</text>
<text x="157.5" y="71.4">X4-6</text>
<text x="157.5" y="68.9">X4-12</text>
<text x="177.8" y="69.9">K6</text>
<text x="221" y="66.4">X4-7</text>
<text x="221" y="68.9">X4-15</text>
<text x="91.4" y="74">X4-11</text>
<text x="157.5" y="74">X4-14</text>
<text x="46.4" y="80.1">K4</text>
<text x="72.4" y="82.5">ERZE11A431</text>
<text x="73" y="80">VAR6</text>
<text x="111.8" y="80.1">K5</text>
<text x="138.4" y="82.5">ERZE11A431</text>
<text x="139.1" y="80">VAR7</text>
<text x="177.8" y="80.1">K6</text>
<text x="204.5" y="82.5">ERZE11A431</text>
<text x="205.1" y="80">VAR8</text>
<text x="78.1" y="89.6">VAR9</text>
<text x="144.1" y="89.6">VAR10</text>
<text x="78.1" y="92.1">ERZE11A431</text>
<text x="144.1" y="92.1">ERZE11A431</text>
<text x="91.4" y="96.8">X4-2</text>
<text x="91.4" y="99.4">X4-10</text>
<text x="157.5" y="96.8">X4-5</text>
<text x="157.5" y="99.4">X4-13</text>
<text x="221" y="96.8">X4-8</text>
<text x="221" y="99.4">X4-16</text>
<text x="26" y="113.3">MM3Z18VT1G</text>
<text x="29.2" y="109.2">+5V</text>
<text x="37.7" y="111.1">ZD1</text>
<text x="52.7" y="118.8">K1</text>
<text x="86.4" y="118.8">K2</text>
<text x="119.4" y="118.8">K3</text>
<text x="152.4" y="118.8">K4</text>
<text x="185.4" y="118.8">K5</text>
<text x="218.4" y="118.8">K6</text>
<text x="33.5" y="125.3">BAS316</text>
<text x="39.4" y="123">D1</text>
<text x="52.7" y="121.6">RT424005</text>
<text x="66.5" y="125.3">BAS316</text>
<text x="72.4" y="123">D2</text>
<text x="86.4" y="121">RT424005</text>
<text x="99.6" y="125.3">BAS316</text>
<text x="105.4" y="123">D3</text>
<text x="119.4" y="121">RT424005</text>
<text x="132.6" y="125.3">BAS316</text>
<text x="138.4" y="123">D4</text>
<text x="152.4" y="121">RT424005</text>
<text x="165.6" y="125.3">BAS316</text>
<text x="171.4" y="123">D5</text>
<text x="185.4" y="121">RT424005</text>
<text x="198.6" y="125.3">BAS316</text>
<text x="204.4" y="123">D6</text>
<text x="218.4" y="121">RT424005</text>
<text x="47.6" y="135.9">Q1</text>
<text x="80.7" y="135.9">Q2</text>
<text x="113.7" y="135.9">Q3</text>
<text x="146.7" y="135.9">Q4</text>
<text x="179.7" y="135.9">Q5</text>
<text x="212.7" y="135.9">Q6</text>
<text x="34.9" y="143">R2</text>
<text x="47.6" y="138.5">2N7002</text>
<text x="68" y="143">R3</text>
<text x="80.7" y="138.5">2N7002</text>
<text x="101" y="143">R4</text>
<text x="113.7" y="138.5">2N7002</text>
<text x="134" y="143">R5</text>
<text x="146.7" y="138.5">2N7002</text>
<text x="167" y="143">R6</text>
<text x="179.7" y="138.5">2N7002</text>
<text x="200" y="143">R7</text>
<text x="212.7" y="138.5">2N7002</text>
<text x="34.3" y="147.1">100K</text>
<text x="67.3" y="147.1">100K</text>
<text x="100.3" y="147.1">100K</text>
<text x="133.4" y="147.1">100K</text>
<text x="166.4" y="147.1">100K</text>
<text x="199.4" y="147.1">100K</text>
<text x="46.4" y="150.4">GND</text>
<text x="79.4" y="150.4">GND</text>
<text x="112.4" y="150.4">GND</text>
<text x="145.4" y="150.4">GND</text>
<text x="178.4" y="150.4">GND</text>
<text x="211.4" y="150.4">GND</text>
</g>
<text font-size="2.5" fill="#f0f" x="237.5" y="43.3">2 x 16-pin front panel connector</text>
<g font-size="2" fill="#f0f">
<text x="242.8" y="47.2">K1-NO</text>
<text x="261.6" y="47.1">K1-NO</text>
<text x="239.4" y="49.8">K1-COMM</text>
<text x="242.8" y="52.3">K2-NO</text>
<text x="261.6" y="52.1">K2-NO</text>
<text x="261.6" y="49.6">K1-COMM</text>
<text x="239.4" y="54.8">K2-COMM</text>
<text x="242.8" y="59.9">K3-NO</text>
<text x="242.9" y="57.4">K2-NC</text>
<text x="261.6" y="57.2">K2-NC</text>
<text x="261.6" y="54.7">K2-COMM</text>
<text x="261.6" y="59.8">K3-NO</text>
<text x="239.4" y="62.5">K3-COMM</text>
<text x="242.9" y="65">K3-NC</text>
<text x="261.6" y="64.8">K3-NC</text>
<text x="261.6" y="62.3">K3-COMM</text>
<text x="239.4" y="70.7">K4-COMM</text>
<text x="242.8" y="68.2">K4-NO</text>
<text x="261.6" y="68">K4-NO</text>
<text x="261.6" y="70.6">K4-COMM</text>
<text x="242.8" y="75.8">K5-NO</text>
<text x="242.9" y="73.2">K4-NC</text>
<text x="261.6" y="73.1">K4-NC</text>
<text x="261.6" y="75.6">K5-NO</text>
<text x="239.4" y="78.3">K5-COMM</text>
<text x="242.8" y="83.4">K6-NO</text>
<text x="242.9" y="80.9">K5-NC</text>
<text x="261.6" y="80.7">K5-NC</text>
<text x="261.6" y="78.2">K5-COMM</text>
<text x="261.6" y="83.3">K6-NO</text>
<text x="239.4" y="85.9">K6-COMM</text>
<text x="261.6" y="85.8">K6-COMM</text>
</g>
<g font-size="1.8" fill="#008080">
<text x="29.2" y="138.5">PREL0</text>
<text x="62.2" y="138.5">PREL1</text>
<text x="95.3" y="138.5">PREL2</text>
<text x="128.3" y="138.5">PREL3</text>
<text x="161.3" y="138.5">PREL4</text>
<text x="194.3" y="138.5">PREL5</text>
<text x="24.1" y="158.8">PREL[0..5]</text>
</g>
<g font-size="1.8" fill="#800000">
<text x="19.1" y="188.6">Licensed under the TAPR Open Hardware License (www.tapr.org/OHL)</text>
<text x="19.1" y="190.5">More info at http://www.envox.hr/eez</text>
<text x="19.1" y="192.4">Repository: https://github.com/eez-open</text>
</g>
</svg>
